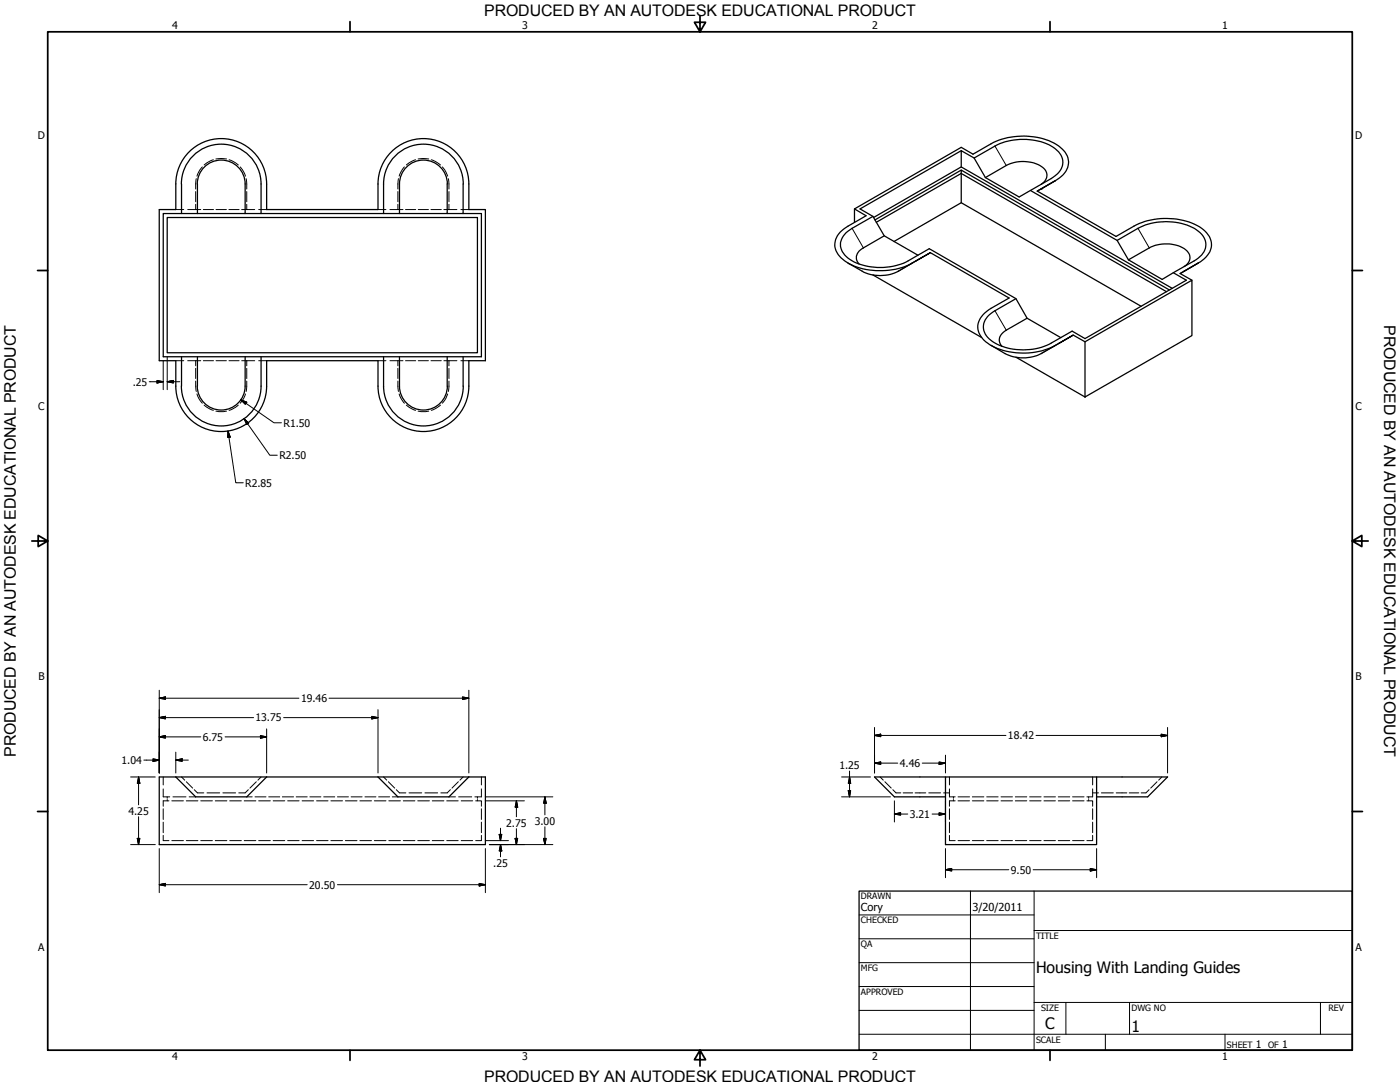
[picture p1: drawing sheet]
<svg xmlns="http://www.w3.org/2000/svg" width="559mm" height="432mm" viewBox="0 0 559 432" stroke-linecap="round" stroke-linejoin="round" font-family="sans-serif">
<!-- layer: Hidden (ANSI) -->
<g fill="none" stroke="#000" stroke-width=".4">
<path d="M78.1 76.5v4M78.4 71.3l-.3 4.1M80.8 66.6l-1 1.2-1.2 2.5M85.2 63.8l-1.7 .7-2 1.3M86.2 63.4h4.2M91.4 63.8l1.7 .7 2 1.3M95.9 66.6l1.4 2 .7 1.7M98.2 71.3l.3 4.1M98.5 76.5v4M158.8 76.5v4M159.1 71.3l-.3 4.1M161.4 66.6l-1.4 2-.7 1.7"/>
<path d="M165.9 63.8l-1.7 .7-2 1.3M166.9 63.4h4.2M172.1 63.8l1.7 .7 2 1.3M176.5 66.6l1 1.2 1.2 2.5M178.9 71.3l.3 4.1M179.2 76.5v4M70.2 83.6h3.1M74.9 83.6h5.2M78.1 81.5v2.1M81.2 83.6h4M86.2 83.6h4.2M91.4 83.6h4"/>
<path d="M96.5 83.6h5.2M98.5 81.5v2.1M103.3 83.6h3.1M150.9 83.6h3.2M155.6 83.6h5.2M158.8 81.5v2.1M161.9 83.6h4M166.9 83.6h4.1M172 83.6h4.1M177.2 83.6h5.2M179.2 81.5v2.1M184 83.6h3.1"/>
<path d="M70.2 144h3.1M74.9 144h5.2M78.1 152.1l.3 4.1M78.1 144v2M78.1 147v4.1M78.6 157.2l.7 1.7 1.5 2M81.2 144h4M86.2 144h4.2M91.4 144h4M96.5 144h5.2M98 157.2l-.7 1.7-1.4 2M98.5 152.1l-.3 4.1"/>
<path d="M98.5 144v2M98.5 147v4.1M103.3 144h3.1M150.9 144h3.2M155.6 144h5.2M158.8 152.1l.3 4.1M158.8 144v2M158.8 147v4.1M159.3 157.2l.7 1.7 1.4 2M161.9 144h4M166.9 144h4.1M172 144h4.1"/>
<path d="M177.2 144h5.2M178.7 157.2l-.7 1.7-1.5 2M179.2 152.1l-.3 4.1M179.2 144v2M179.2 147v4.1M184 144h3.1M81.5 161.7l2 1.4 1.7 .7M86.2 164.1h4.2M95.1 161.7l-2 1.4-1.7 .7M162.2 161.7l2 1.4 1.7 .7M166.9 164.1h4.2M175.8 161.7l-2 1.4-1.7 .7"/>
<path d="M65.2 314.8v3.2h2.6M65.2 310.1v3.1M66.7 318v.6M66.7 319.1v.5M67.4 319.6h-2.2v2.2M68.6 319.6h4.6M69 318h5.2M72.5 310.1l1.2 1.2M74.4 319.6h4.6M74.4 312l2.5 2.5M75.5 318h2.6M77.5 315.2l1.3 1.2h2.5"/>
<path d="M80.1 319.6h4.7M82.6 316.4h5.1M85.9 319.6h4.7M89 316.4h5M91.7 319.6h4.6M97.5 319.6h4.6M98.5 318h2.1M99.1 315.2l-1.2 1.2h-2.6M101.8 318h4.4M102.3 312l-2.5 2.5M103.3 319.6h4.6M104.2 310.1l-1.3 1.2"/>
<path d="M107.3 318h4.3M109 319.6h4.7M112.7 318h4.5M114.8 319.6h4.6M118.2 318h4.4M120.6 319.6h4.6M123.7 318h4.4M126.4 319.6h4.5M129.2 318h4.4M132.1 319.6h4.6M134.7 318h4.4M137.9 319.6h4.6"/>
<path d="M140.1 318h4.4M143.6 319.6h4.7M145.7 318h4.4M149.4 319.6h4.7M151.1 318h4.4M153.1 310.1l1.3 1.2M155 312l2.5 2.5M155.2 319.6h4.6M156.6 318h2.2M158.2 315.2l1.2 1.2h2.6M161 319.6h4.6M163.3 316.4h5"/>
<path d="M166.8 319.6h4.6M169.6 316.4h5.1M172.5 319.6h4.7M178.3 319.6h4.6M179.2 318h2.6M179.8 315.2l-1.3 1.2h-2.5M182.9 312l-2.5 2.5M183.1 318h5.2M184.1 319.6h4.6M184.8 310.1l-1.2 1.2M189.9 319.6h2.3v2.2M190.6 318v.6"/>
<path d="M190.6 319.1v.5M192.2 314.8v3.2h-2.7M192.2 310.1v3.1M351.3 310.1l1.3 1.2M353.2 312l2.5 2.5M356.4 315.2l1.2 1.2h1.9M360.5 316.4h3.8M365.3 316.4h4.2M370.7 316.4h4.7M376.6 316.4h2.4M379 314.8v3.2h2.3M379 310.1v3.1"/>
<path d="M380.6 318v.6M380.6 319.1v.5M381.3 319.6h-2.3v2.2M382.4 318h4.6M382.4 319.6h4.6M388.1 318h4.6M388.1 319.6h4.6M393.8 318h4.6M393.8 319.6h4.6M399.5 318h4.6M399.5 319.6h4.6M405.3 318h4.5"/>
<path d="M405.3 319.6h4.5M411 318h4.5M411 319.6h4.5M416.7 318h4.6M416.7 319.6h4.6M422.4 318h4.6M422.4 319.6h4.6M428.1 318h4.6M428.1 319.6h4.6M433.8 319.6h2.3v2.2M434.5 318v.6M434.5 319.1v.5"/>
<path d="M436.1 314.8v3.2h-2.3M436.1 310.1v3.1M436.1 316.4h2.4M439.6 316.4h4.8M445.5 316.4h4.3M450.7 316.4h3.8M458.7 315.2l-1.3 1.2h-1.9M461.8 312l-2.5 2.5M463.7 310.1l-1.2 1.2M65.2 322.8v4.2M65.2 328.1v4.2M65.2 333.4v2.1h2.2"/>
<path d="M68.6 335.5h4.6M74.4 335.5h4.6M80.1 335.5h4.7M85.9 335.5h4.7M91.7 335.5h4.6M97.5 335.5h4.6M103.3 335.5h4.6M109 335.5h4.7M114.8 335.5h4.6M120.6 335.5h4.6M126.4 335.5h4.5M132.1 335.5h4.6"/>
<path d="M137.9 335.5h4.6M143.6 335.5h4.7M149.4 335.5h4.7M155.2 335.5h4.6M161 335.5h4.6M166.8 335.5h4.6M172.5 335.5h4.7M178.3 335.5h4.6M184.1 335.5h4.6M192.2 322.8v4.2M192.2 328.1v4.2M192.2 333.4v2.1h-2.3"/>
<path d="M379 333.4v2.1h2.3M379 322.8v4.2M379 328.1v4.2M382.4 335.5h4.6M388.1 335.5h4.6M393.8 335.5h4.6M399.5 335.5h4.6M405.3 335.5h4.5M411 335.5h4.5M416.7 335.5h4.6M422.4 335.5h4.6M428.1 335.5h4.6"/>
<path d="M436.1 333.4v2.1h-2.3M436.1 322.8v4.2M436.1 328.1v4.2"/>
</g>
<!-- layer: Visible (ANSI) -->
<g fill="none" stroke="#000" stroke-width=".51">
<path d="M72.4 73.4a15.9 15.9 0 0 1 15.9-15.9 15.9 15.9 0 0 1 15.9 15.9v11.8h-6.3M72.5 73.4v11.8h6.3M74.9 61.2a18.1 18.1 0 0 1 19.9-4.7 18.1 18.1 0 0 1 11.6 16.9v10.2h44.5v-10.2a18.1 18.1 0 0 1 18.1-18.1 18.1 18.1 0 0 1 18.1 18.1v10.2h6.6v60.4h-6.6v10.1a18.1 18.1 0 0 1-18.1 18.1 18.1 18.1 0 0 1-18.1-18.1v-10.1h-44.5v10.1a18.1 18.1 0 0 1-18.1 18.1 18.1 18.1 0 0 1-18.1-18.1v-10.1h-6.6v-60.4h6.6v-10.2a18.1 18.1 0 0 1 4.7-12.2zM78.7 73.4a9.6 9.6 0 0 1 9.6-9.5 9.6 9.6 0 0 1 9.6 9.5v11.8h-19.1M78.8 73.4v11.8M161.9 67.1a9.5 9.5 0 0 1 10.5-2.6 9.5 9.5 0 0 1 6.1 8.9v11.8h-19.1l.1-13 .6-2.2zM184.8 73.4v11.8h-6.3M184.9 73.4a15.9 15.9 0 0 0-15.9-15.9 15.9 15.9 0 0 0-15.9 15.9v11.8h6.3M383.7 67.9l-34.5 19.9M415.6 75.4l-1.6 .9 31.5 18.1M421.2 72.1a8.2 8.2 0 0 0 5.1-9 13.5 13.5 0 0 0-9.9-7.7 29.1 29.1 0 0 0-20.9 2l-7.1 4.1-4.7-2.7-42.6 24.6v5.4M66.7 86.8h123.9v54h-123.9z"/>
<path d="M72.5 85.2h-7.3v57.2h127v-57.2h-7.4M104.2 85.2h48.9M341.1 83.4l4.6 2.7M343.3 83.4l5.1 3 4.5 7.7 13.5 7.8M348.7 86.8l35-20.2 84.2 48.5M349.8 88.7l33.9-19.5v-1.3l83 47.8M370.9 99.3l34.6 19.9 4.5 7.8 13.4 7.7M383.7 80.9l-26.9 15.5M348.4 109.7l43.4 25M371.3 100.8l31.5 18.1M465.6 116.4l-81.9-47.2v11.7l71.8 41.3M472.7 108.2l-1.6 1 4.6 2.6"/>
<path d="M473.5 111.8l-40.4 23.3-5.2-3-8.3 4.8M410 127l-8.4 4.8a4 4 0 0 0-1.7 6.4M421.2 137.9l7.2-4.2-12.8 7.4a16.1 16.1 0 0 1-14.5 0M428.4 133.7l4.7 2.7M433.1 136.4l42.6-24.6v22.1l-42.6 24.5zM72.5 142.4v11.7M78.8 142.4v11.7M97.9 142.4v11.7a9.6 9.6 0 0 1-9.6 9.5 9.6 9.6 0 0 1-9.6-9.5M104.2 142.4v11.7a15.9 15.9 0 0 1-15.9 15.9 15.9 15.9 0 0 1-15.9-15.9M153.1 142.4v11.7a15.9 15.9 0 0 0 15.9 15.9 15.9 15.9 0 0 0 15.9-15.9M159.4 142.4v11.7a9.6 9.6 0 0 0 9.6 9.5 9.6 9.6 0 0 0 9.6-9.5l-.1-11.7M184.8 142.4v11.7"/>
<path d="M405.5 142.6l27.6 15.8M70.2 310.1l7.9 7.9h20.4l7.9-7.9M70.2 310.1h36.2M70.2 310.1h-6.6v27h130.1v-27h-6.6M106.4 310.1h44.5M150.9 310.1l7.9 7.9h20.4l7.9-7.9M150.9 310.1h36.2M377.4 310.1h-28.3l7.9 7.9h20.4M377.4 310.1h60.3v27h-60.3zM437.7 310.1h28.3l-7.9 7.9h-20.4"/>
</g>
<!-- layer: Visible Narrow (ANSI) -->
<path d="M397.1 58.3l4.5 7.7M421.2 72.1l-5.6 3.3M340.1 91.1l4.5 7.8M454.2 91.1l4.5 7.8M364.1 105l-5.6 3.3M478.3 105l-5.7 3.3M397.1 124l4.5 7.8M421.2 137.9l-5.6 3.2" fill="none" stroke="#000" stroke-width=".4"/>
<g fill="none" stroke="#000" stroke-width=".51">
<path d="M383.7 60.1l-40.4 23.3M388.8 63.1l8.3-4.8a24.1 24.1 0 0 1 24.1 1.1 6.4 6.4 0 0 1-.8 11.3l-13.6 7.9-13.5-7.7zM388.8 63.1l-5.1-3v6.5M393.3 70.9l8.3-4.9a14.3 14.3 0 0 1 15.1 1.2 3.9 3.9 0 0 1-1.1 6.3M411.3 76l34.6 19.9M421.2 72.1l-7.2 4.2M421.3 72.1l-5.7 3.3M345.7 86.1l-7.2 4.1a8.2 8.2 0 0 0-5.1 9.1 13.5 13.5 0 0 0 9.9 7.7 28.9 28.9 0 0 0 20.8-2l7.2-4.2-12.8 7.5a15.7 15.7 0 0 1-14.4-.1l-5.6-3.2M348.4 86.4l-8.3 4.7a7.1 7.1 0 0 0-4.2 8.7 13.4 13.4 0 0 0 10.5 6.5 24.9 24.9 0 0 0 16.1-2.2l8.4-4.8M352.9 94.1l-8.3 4.8a4 4 0 0 0-1.7 6.4M445.5 94.4l7.1-4.2a28 28 0 0 1 27 .9 7.2 7.2 0 0 1 2.4 10.8l-2.8 2.6-8.2 4.7M445.9 95.9l8.3-4.8a24.3 24.3 0 0 1 24.1 1.2 6.2 6.2 0 0 1 0 10.7l-14.4 8.5-13.5-7.8z"/>
<path d="M402.8 118.9l-7.3 4.2a8.4 8.4 0 0 0-5 9.1 12.3 12.3 0 0 0 8.7 7.2 28.4 28.4 0 0 0 22-1.5M405.5 119.2l-8.4 4.8a7 7 0 0 0-4.2 8.6 13.1 13.1 0 0 0 9.4 6.3 25 25 0 0 0 17.3-2M450.4 103.7l8.3-4.8a14 14 0 0 1 15 1.2 3.8 3.8 0 0 1-1.1 6.3M468.3 108.8l5.2 3M395.5 137.8l5.6 3.3"/>
</g>
<!-- layer: Visible (ANSI) -->
<circle cx="415.6" cy="75.4" r=".25" fill="#000"/>
<!-- layer: Border (ANSI) -->
<g fill="none" stroke="#000" stroke-width=".7">
<path d="M19 12.7h520.8v406.4h-520.8zM139.7 8.6v4.1M279.4 6.3v6.4l-2.2-3.8h4.4l-2.2 3.8M419.1 8.6v4.1M15 107.9h4M539.8 107.9h4M12.7 215.9h6.3l-3.8-2.2v4.4l3.8-2.2M539.8 215.9l3.8 2.2v-4.4l-3.8 2.2h6.3M15 323.8h4M539.8 323.8h4M139.7 419.1v4.1M279.4 419.1l2.2 3.8h-4.4l2.2-3.8v6.3"/>
<path d="M419.1 419.1v4.1"/>
</g>
<!-- layer: Title (ANSI) -->
<g fill="none" stroke="#000" stroke-width=".4">
<path d="M387.3 355.6v63.5M412.7 355.6v63.5M342.9 365.1h69.8M342.9 374.6h69.8M412.7 371.3h127.1M342.9 384.2h69.8M342.9 393.7h69.8M342.9 412.7h196.9M342.9 403.2h69.8M412.7 400h127.1M425.4 400v12.7M441.2 412.7v6.4"/>
<path d="M450.8 400v12.7M488.9 412.7v6.4M527 400v12.7"/>
</g>
<path d="M342.9 355.6h196.9v63.5h-196.9z" fill="none" stroke="#000" stroke-width=".51"/>
<!-- layer: Dimension (ANSI) -->
<g fill="none" stroke="#000" stroke-width=".4">
<path d="M59.6 152.3h5.6M62.7 151.8l2.5 .5-2.5 .5zM65.2 144v11.5M66.7 152.3l2.5-.5v1zM66.7 152.3h5.1M66.7 142.4v13.1M96.1 159.6l2.4 .9-.6 .9zM96.1 159.6l13.2 9.1h3M91 172l.9 2.4-1 .2zM91 172l3.1 20.7h3M97.4 167.1l1.9 1.7-.8 .6zM97.4 167.1l10.3 14.6h3"/>
<path d="M63.6 278.6l2.4-.5v1zM63.6 275.5v33M63.6 278.6h55.7M131.3 278.6h55.8M184.6 278.1l2.5 .5-2.5 .5zM187.1 275.5v33M63.6 294.1l2.4-.5v1zM63.6 286.4l2.4-.5v1zM63.6 294.1h16.5M63.6 286.4h37.6M89.9 294.1h16.5M103.9 293.6l2.5 .5-2.5 .5z"/>
<path d="M106.4 290.9v17.6M113.2 286.4h37.7M148.4 285.9l2.5 .5-2.5 .5zM150.9 283.2v25.3M349.1 293.5l2.4-.5v1zM349.1 293.5h52.4M349.1 290.3v18.2M413.5 293.5h52.5M463.5 293l2.5 .5-2.5 .5zM466 290.3v18.2M52.1 310.1h9.9M55.3 310.1l.5 2.5h-1z"/>
<path d="M55.3 310.1v11.1M57.4 303.3h6.2M61.1 302.8l2.5 .5-2.5 .5zM70.2 303.3l2.5-.5v1zM70.2 303.3h5M70.2 300.2v8.3M193.7 319.6h15.6M193.7 318h27M206.1 319.6l.5 2.5h-1zM206.1 319.6v6.3M217.5 318l.5 2.5h-1zM217.5 318v7.2"/>
<path d="M335.9 310.1h11.6M335.9 318h19.5M338.6 315.5h.9l-.4 2.5zM339.1 310.1l.4 2.5h-.9zM339.1 307.7v10.3M349.1 304.5l2.4-.4v1zM349.1 304.5h9.2M357 319.6v8.4M368.1 304.5h9.3M374.8 304.1l2.6 .4-2.6 .6zM377.4 301.4v7.1M377.4 319.6v8.4"/>
<path d="M52.1 337.1h9.9M54.8 334.6h1l-.5 2.5zM55.3 325.9v11.2M63.6 338.6v17.6M193.7 338.6v17.6M193.7 335.5h9.2M195.3 337.1h25.4M199.3 333h1l-.5 2.5zM199.8 337.1l.5 2.5h-1zM199.8 330.5v5M199.8 337.1v4.8M205.6 334.6h1l-.5 2.5z"/>
<path d="M206.1 330.7v6.4M217 334.6h1l-.5 2.5zM217.5 329.9v7.2M357 324.9l2.5-.5v.9zM357 324.9h5.3M372 324.9h5.4M374.8 324.4l2.6 .5-2.6 .4zM377.4 338.6v11.7M437.7 338.6v11.7M63.6 353.1l2.4-.5v1zM63.6 353.1h59M134.7 353.1h59"/>
<path d="M191.3 352.6l2.4 .5-2.4 .5zM377.4 347.1l2.5-.5v1zM377.4 347.1h25.3M412.4 347.1h25.3M435.2 346.6l2.5 .5-2.5 .5z"/>
</g>
<g fill="#000" stroke="#000" stroke-width=".4">
<path d="M62.7 152.8l2.5-.5zM62.7 151.8l2.5 .5-2.5 .5zM66.7 152.3l2.5-.5zM66.7 152.3l2.5-.5v1zM91 172l.9 2.4zM91 172l.9 2.4-1 .2zM96.1 159.6l2.4 .9zM96.1 159.6l2.4 .9-.6 .9zM97.4 167.1l1.9 1.7zM97.4 167.1l1.9 1.7-.8 .6zM63.6 278.6l2.4-.5zM63.6 278.6l2.4-.5v1z"/>
<path d="M184.6 279.1l2.5-.5zM184.6 278.1l2.5 .5-2.5 .5zM63.6 294.1l2.4-.5zM63.6 294.1l2.4-.5v1zM63.6 286.4l2.4-.5zM63.6 286.4l2.4-.5v1zM103.9 294.6l2.5-.5zM103.9 293.6l2.5 .5-2.5 .5zM148.4 286.9l2.5-.5zM148.4 285.9l2.5 .5-2.5 .5zM349.1 293.5l2.4-.5zM349.1 293.5l2.4-.5v1z"/>
<path d="M463.5 294l2.5-.5zM463.5 293l2.5 .5-2.5 .5zM55.3 310.1l.5 2.5zM55.3 310.1l.5 2.5h-1zM61.1 303.8l2.5-.5zM61.1 302.8l2.5 .5-2.5 .5zM70.2 303.3l2.5-.5zM70.2 303.3l2.5-.5v1zM338.6 315.5l.5 2.5zM338.6 315.5h.9l-.4 2.5zM339.1 310.1l.4 2.5zM339.1 310.1l.4 2.5h-.9z"/>
<path d="M349.1 304.5l2.4-.4zM349.1 304.5l2.4-.4v1zM374.8 305.1l2.6-.6zM374.8 304.1l2.6 .4-2.6 .6zM54.8 334.6l.5 2.5zM54.8 334.6h1l-.5 2.5zM199.3 333l.5 2.5zM199.3 333h1l-.5 2.5zM199.8 337.1l.5 2.5zM199.8 337.1l.5 2.5h-1zM205.6 334.6l.5 2.5zM205.6 334.6h1l-.5 2.5z"/>
<path d="M206.1 319.6l.5 2.5zM206.1 319.6l.5 2.5h-1zM217 334.6l.5 2.5zM217 334.6h1l-.5 2.5zM217.5 318l.5 2.5zM217.5 318l.5 2.5h-1zM357 324.9l2.5-.5zM357 324.9l2.5-.5v.9zM374.8 325.3l2.6-.4zM374.8 324.4l2.6 .5-2.6 .4zM63.6 353.1l2.4-.5zM63.6 353.1l2.4-.5v1z"/>
<path d="M191.3 353.6l2.4-.5zM191.3 352.6l2.4 .5-2.4 .5zM377.4 347.1l2.5-.5zM377.4 347.1l2.5-.5v1zM435.2 347.6l2.5-.5zM435.2 346.6l2.5 .5-2.5 .5z"/>
</g>
<g font-size="6.4">
<text x="552.4" y="129.8" transform="rotate(90 552.4 129.8)">PRODUCED BY AN AUTODESK EDUCATIONAL PRODUCT</text>
<text x="6.3" y="302" transform="rotate(-90 6.3 302)">PRODUCED BY AN AUTODESK EDUCATIONAL PRODUCT</text>
</g>
<g font-size="6.3">
<text x="193.3" y="6.3">PRODUCED BY AN AUTODESK EDUCATIONAL PRODUCT</text>
<text x="413.5" y="388.5">Housing With Landing Guides</text>
<text x="417.2" y="410.6">C</text>
<text x="451.6" y="412">1</text>
<text x="193.3" y="431.8">PRODUCED BY AN AUTODESK EDUCATIONAL PRODUCT</text>
</g>
<g font-size="4.4">
<text x="343.7" y="363.5">Cory</text>
<text x="388.1" y="363.7">3/20/2011</text>
</g>
<g font-size="4.2">
<text x="68.7" y="11.7">4</text>
<text x="208.4" y="11.7">3</text>
<text x="348.1" y="11.7">2</text>
<text x="487.8" y="11.7">1</text>
<text x="15.1" y="55.5">D</text>
<text x="540.9" y="55.5">D</text>
<text x="53" y="153.9">.25</text>
<text x="15.2" y="163.4">C</text>
<text x="541" y="163.4">C</text>
<text x="113.2" y="170.2">R1.50</text>
<text x="111.5" y="183.2">R2.50</text>
<text x="97.9" y="194.2">R2.85</text>
<text x="15.3" y="271.4">B</text>
<text x="541.1" y="271.4">B</text>
<text x="120.1" y="280.2">19.46</text>
<text x="102" y="287.9">13.75</text>
<text x="80.9" y="295.6">6.75</text>
<text x="402.3" y="295">18.42</text>
<text x="48.5" y="304.9">1.04</text>
<text x="335" y="306.8">1.25</text>
<text x="359.2" y="306.1">4.46</text>
<text x="51.2" y="325.1">4.25</text>
<text x="202.1" y="329.9">2.75</text>
<text x="213.4" y="329.1">3.00</text>
<text x="363.1" y="326.4">3.21</text>
<text x="196.8" y="345.9">.25</text>
<text x="403.5" y="348.6">9.50</text>
<text x="123.4" y="354.6">20.50</text>
<text x="15.2" y="379.3">A</text>
<text x="541" y="379.3">A</text>
<text x="501.3" y="418.3">1</text>
<text x="511.8" y="418.3">1</text>
<text x="68.7" y="423.2">4</text>
<text x="208.4" y="423.2">3</text>
<text x="348.1" y="423.2">2</text>
<text x="487.8" y="423.2">1</text>
</g>
<g font-size="3.5">
<text x="343.7" y="358.9">DRAWN</text>
<text x="343.7" y="368.5">CHECKED</text>
<text x="413.5" y="374.6">TITLE</text>
<text x="343.7" y="378">QA</text>
<text x="343.7" y="387.5">MFG</text>
<text x="343.7" y="397.1">APPROVED</text>
<text x="415.5" y="403.4">SIZE</text>
<text x="451.6" y="403.4">DWG NO</text>
<text x="530.3" y="403.4">REV</text>
<text x="413.5" y="416.1">SCALE</text>
<text x="489.7" y="418.3">SHEET</text>
<text x="506.2" y="418.3">OF</text>
</g>
</svg>
